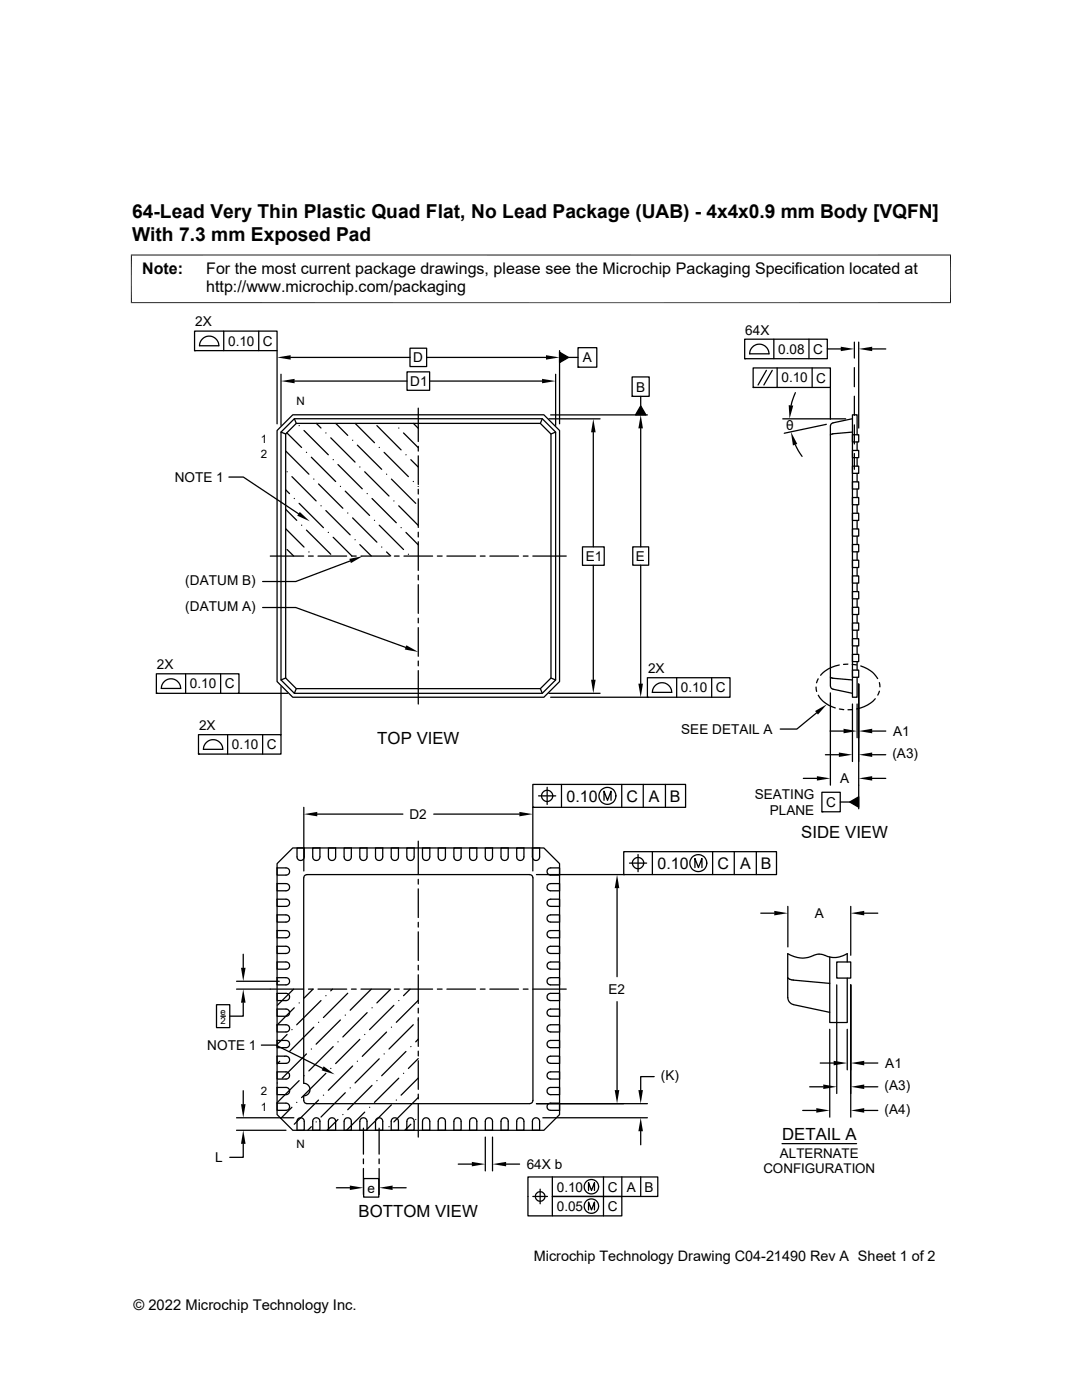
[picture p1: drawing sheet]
<svg xmlns="http://www.w3.org/2000/svg" width="216mm" height="279mm" viewBox="0 0 216 279" stroke-linecap="round" stroke-linejoin="round" font-family="sans-serif">
<g fill="none" stroke="#000" stroke-width=".25">
<path d="M38.8 66.1h16.5v3.9h-16.5zM38.8 70h.1M40.4 67.6a1.91 1.91 0 0 1 2.1-.4 1.91 1.91 0 0 1 1.2 1.8h-3.9l.1-.6zM44.6 66.1v3.9M51.6 66.1v3.9M55.3 70v14.6M56.1 74.7v10.2M58 71.3h23.8M58.8 76.1h22.4M81.2 74.2h4.5v3.7h-4.5zM81.8 69.5h3.3v3.7h-3.3zM85.1 71.3h23.8"/>
<path d="M85.7 76.1h22.5M110.9 74.7v10.2M111.7 70.3l1.8 1-1.8 1.1zM111.7 70v14.6M113.5 71.3h1.8M115.3 69.4h3.8v3.9h-3.8zM115.3 73.3h.1M126.1 75.2h3.4v3.9h-3.4zM126.1 79.1h.1M127.8 79.1v1.9M148.6 67.7h16.5v3.9h-16.5zM148.6 71.6h.1"/>
<path d="M149.6 70.6h3.8a1.93 1.93 0 0 0-1.9-1.9 1.93 1.93 0 0 0-1.9 1.9M150.3 73.4h15.4v3.9h-15.4zM150.3 77.3h.1M152.9 73.9l-1.6 2.9M154.1 73.9l-1.7 2.9M154.4 67.7v3.9M155.1 73.4v3.9M158.7 78.4l-.8 2.5M161.4 67.7v3.9M162.1 73.4v3.9M165.1 69.6h2.7M165.7 77.3v6.4"/>
<path d="M170.5 68.3v3.2M170.5 73.4v3.8M170.5 79.1v3.8M171.3 68.3v17.1M174 69.6h2.7M45.7 95.2h2.9l11 7.3M55.3 85.9l3.1-3.1h50.1l3.2 3.1v50.1l-3.2 3.1h-50.1l-3.1-3.1zM56.1 86.2l2.6-2.6h49.5l2.7 2.6v49.5l-2.7 2.7h-49.5l-2.6-2.7zM56.1 86.2l.9 .4M57 86.6l2.1-2.1h48.7l2.1 2.1v48.7l-2.1 2.1h-48.7l-2.1-2.1zM57 90l4.6 4.6M57 97.7l.8 .8"/>
<path d="M57.2 86.4l3 2.9M57.3 94.1h.1M58.3 95.1l4.8 4.9M58.7 99.5h.1M58.7 83.6l.4 .9M59.7 84.9h.1M60.7 85.9l4.8 4.9M61.2 90.3h.1M62.1 91.2l4.9 4.9M62.6 95.6h.1M63.1 84.5l1 .9M63.6 96.6l4.8 4.8"/>
<path d="M65 86.4h.1M66 87.4l4.8 4.8M66.5 91.7h.1M67 84.5l2.4 2.4M67.4 92.7l4.9 4.9M67.9 97.1h.1M68.9 98l4.8 4.9M70.4 87.9h.1M70.9 84.5l3.8 3.8M71.3 88.8l4.9 4.9M71.8 93.2h.1M72.8 94.1l4.8 4.9"/>
<path d="M73.3 98.5h.1M74.2 99.5l4.9 4.8M75.2 84.9l4.8 4.9M75.7 89.3h.1M76.6 90.3l4.9 4.8M77.1 94.6h.1M78.1 95.6l4.9 4.9M78.6 100h.1M79.6 85.4h.1M80.5 86.4l3 2.9M81 90.8h.1M82 91.7l1.5 1.5"/>
<path d="M82.5 96.1h.1M82.5 84.5l1 1M83.4 97.1h.1M83.5 81.4v6.7M83.5 89.1v.9M83.5 91v5.7M83.5 97.6v1M83.5 99.5v5.8M108.2 83.6l-.4 .9M109.5 83.6h10.2M109.9 82.8h19.3M110.9 86.2l-1 .4"/>
<path d="M118.4 86.3v22.8M127.8 81l1.1 1.8h-2.1zM127.8 85.5v23.6M156.2 83.6h12.5M158.7 88.8l1.3 2.3M164.9 84.7l-8.4 1.8M166.1 86.6l-.4 .2M170.1 86.2l-4 .4M170.1 99.3h1.2v1.4h-1.2zM170.1 96.2h1.2v1.4h-1.2zM170.1 93h1.2v1.5h-1.2zM170.1 89.9h1.2v1.4h-1.2z"/>
<path d="M170.1 86.8h1.2v1.4h-1.2zM170.1 83.6l-3.9 .8-.4 .2-.1 .4v51.9l.1 .4 .4 .2 3.9 .9M170.5 84.8v3.8M170.5 90.5v3.2M171 88.2v1.7M171 91.3v1.7M171 94.5v1.7M171 97.6v1.7M171 86.8v-4h-.9v56.3h.9v-3.9M53.9 111h6.7M57 105.5l3.7 3.7M57 101.6l2.2 2.2"/>
<path d="M57.3 109.7l1.3 1.3M59.7 100.5l4.8 4.8M60.2 104.8h.1M61.2 105.8l4.8 4.8M61.6 111h.9M61.6 110.2h.1M63.5 111h5.7M64.1 100.9h.1M65 101.9l4.9 4.8M65.5 106.3h.1M66.5 107.2l3.7 3.8M69.4 102.4h.1"/>
<path d="M69.9 112l-10.9 4.1h-6.6M70.1 111h1M70.4 103.4l4.8 4.8M70.8 107.7h.1M71.8 108.7l2.3 2.3M72 111h5.7M74.7 103.8h.1M75.7 104.8l4.8 4.9M76.2 109.2h.1M77.1 110.2l.9 .8M78.7 111h1M79.6 100.9l3.9 4"/>
<path d="M80 105.3h.1M80.6 111h5.7M81 106.3l2.5 2.4M81.5 110.6h.1M83.5 106.2v1M83.5 108.1v5.7M83.5 114.8v.9M83.5 116.7v5.7M87.3 111h.9M89.2 111h5.7M95.8 111h1M97.7 111h5.8"/>
<path d="M104.4 111h1M106.3 111h6.7M116.2 109.1h4.4v3.7h-4.4zM118.4 112.8v22.9M126.3 109.1h3.1v3.7h-3.1zM127.8 112.8v23.6M170.1 118.1h1.2v1.4h-1.2zM170.1 114.9h1.2v1.5h-1.2zM170.1 111.8h1.2v1.5h-1.2zM170.1 108.7h1.2v1.4h-1.2zM170.1 105.6h1.2v1.4h-1.2zM170.1 102.4h1.2v1.5h-1.2z"/>
<path d="M171 100.7v1.7M171 103.9v1.7M171 107v1.7M171 110.1v1.7M171 113.3v1.6M171 116.4v1.7M171 119.5v1.7M31.2 134.5h16.5v3.9h-16.5zM31.2 138.4h.1M32.8 136a1.91 1.91 0 0 1 2.1-.4 1.91 1.91 0 0 1 1.1 1.8h-3.8l.1-.6zM37 134.5v3.9M44 134.5v3.9"/>
<path d="M47.5 138.4h9.9M52.4 121.2h6.6l21.9 8M56.1 137v9.6M57 135.3l-.9 .4M59.1 137.4l-.4 1M83.5 123.4v.9M83.5 125.3v5.7M83.5 131.9v1M83.5 133.8v6.7M107.8 137.4l.4 1M109.5 138.4h10.2M109.9 139.1h19.3"/>
<path d="M109.9 135.3l1 .4M129.2 135.3h16.5v3.8h-16.5zM129.2 139.1h.1M130.2 138.2h3.8a1.93 1.93 0 0 0-1.9-2 1.93 1.93 0 0 0-1.9 2M135 135.3v3.8M142 135.3v3.8M162.8 137.1l.1 .9M163.3 135.5l-.4 .8M163.3 138.7l.6 .9 .8 .7 2 1M165.7 135.1l.4 .2M165.7 138.3v18.4M166.1 135.3l4 .4"/>
<path d="M167.5 132.7a6.2 6.2 0 0 0-3.8 2.1M169.2 132.5l-.9 .1M170.1 132.6l.8 .1M170.1 133.7h1.2v1.5h-1.2zM170.1 130.6h1.2v1.4h-1.2zM170.1 127.5h1.2v1.4h-1.2zM170.1 124.3h1.2v1.5h-1.2zM170.1 121.2h1.2v1.4h-1.2zM171 122.6v1.7M171 125.8v1.7M171 128.9v1.7M171 132v1.7"/>
<path d="M171.3 136.5v24.9M171.7 132.9l1.4 .6a4.9 4.9 0 0 1 2 1.9M174.6 139.4l-.9 .9a7 7 0 0 1-2.8 1.2M175.5 137.9l-.3 .8M175.5 136.2l.1 .9M39.6 146.6h16.5v3.9h-16.5zM39.6 150.5h.1M40.6 149.5h3.8a1.93 1.93 0 0 0-1.9-1.9 1.93 1.93 0 0 0-1.9 1.9M45.4 146.6v3.9M52.4 146.6v3.9M106.3 156.5h30.5v4.6h-30.5zM107.5 158.8h3.4"/>
<path d="M109.2 157.1v3.4M112 156.5v4.6M120.5 159.7v-1.8l.7 1.8 .7-1.8v1.8M124.1 156.5v4.6M128.4 156.5v4.6M132.8 156.5v4.6M160.3 155.3h2.7M162.9 142.3l-3.9 3.2h-3.3M164 158.1h3.7v3.9h-3.7zM164.7 150.6h2.7M165.6 145.9h2.7M167.5 141.5l.9 .1"/>
<path d="M170.1 141.6h-.9M170.1 140.5v11.5M171 140.5v6.7M174 145.9h2.7M174 150.6h2.7M174 155.3h2.7M55.3 173.2h1.8a.72 .72 0 0 1 .7 .7 .72 .72 0 0 1-.7 .7h-1.8zM55.3 176.3h1.8a.72 .72 0 0 1 .7 .8 .72 .72 0 0 1-.7 .7h-1.8zM55.3 179.5h1.8a.72 .72 0 0 1 .7 .7 .72 .72 0 0 1-.7 .7h-1.8zM58.4 169.2h50.1l3.2 3.2v50l-3.2 3.2h-50.1l-3.1-3.2v-50zM59.3 169.2h1.4v1.8a.72 .72 0 0 1-.7 .7 .72 .72 0 0 1-.7-.7zM60.6 161.1v12.7"/>
<path d="M62.4 169.2h1.4v1.8a.72 .72 0 0 1-.7 .7 .72 .72 0 0 1-.7-.7zM63.3 162.5h17.1M65.5 169.2h1.5v1.8a.72 .72 0 0 1-.7 .7 .72 .72 0 0 1-.8-.7zM68.7 169.2h1.4v1.8a.72 .72 0 0 1-.7 .7 .72 .72 0 0 1-.7-.7zM71.8 169.2h1.4v1.8a.72 .72 0 0 1-.7 .7 .72 .72 0 0 1-.7-.7zM74.9 169.2h1.5v1.8a.72 .72 0 0 1-.8 .7 .72 .72 0 0 1-.7-.7zM78.1 169.2h1.4v1.8a.72 .72 0 0 1-.7 .7 .72 .72 0 0 1-.7-.7zM81.2 171v-1.8h1.4v1.8a.72 .72 0 0 1-.7 .7 .72 .72 0 0 1-.7-.7M83.5 167.9v6.6M83.5 175.5v.9M83.5 177.4v5.7M84.3 169.2h1.5l-.1 1.8a.72 .72 0 0 1-.7 .7 .72 .72 0 0 1-.7-.7z"/>
<path d="M86.6 162.5h17M87.4 169.2h1.5v1.8a.72 .72 0 0 1-.7 .7 .72 .72 0 0 1-.8-.7zM90.6 169.2h1.4v1.8a.72 .72 0 0 1-.7 .7 .72 .72 0 0 1-.7-.7zM93.7 169.2h1.4v1.8a.72 .72 0 0 1-.7 .7 .72 .72 0 0 1-.7-.7zM96.8 169.2h1.5v1.8a.72 .72 0 0 1-.7 .7 .72 .72 0 0 1-.8-.7zM100 169.2h1.4v1.8a.72 .72 0 0 1-.7 .7 .72 .72 0 0 1-.7-.7zM103.1 169.2h1.4v1.8a.72 .72 0 0 1-.7 .7 .72 .72 0 0 1-.7-.7zM106.2 169.2h1.5v1.8a.72 .72 0 0 1-.7 .7 .72 .72 0 0 1-.8-.7zM106.3 161.1h.1M106.3 175.2l-.1-.5-.5-.2-44.5 .1-.4 .1-.2 .5v41a1.25 1.25 0 0 1 1.2 1.2 1.25 1.25 0 0 1-1.2 1.3v1.1l.2 .3 .4 .1 44.5 .1 .5-.2 .1-.5M106.3 161.1v12.7M106.3 175.2v44.4"/>
<path d="M107 174.5h17.5M109.3 179.7l.6-.2h1.8v1.4h-1.8a.72 .72 0 0 1-.7-.4 .72 .72 0 0 1 .1-.8zM109.3 176.6l.6-.3h1.8v1.5h-1.8a.72 .72 0 0 1-.7-.4 .72 .72 0 0 1 .1-.8zM109.3 173.5l.6-.3h1.8v1.4h-1.8a.72 .72 0 0 1-.7-.4 .72 .72 0 0 1 .1-.7zM123.1 177.2v17.7M124.5 170h30.4v4.5h-30.4zM124.5 174.5h.1M125.6 172.3h3.4M126.2 172.3a1.14 1.14 0 0 1 1.5-1.2 1.14 1.14 0 0 1 .5 1.9 1.14 1.14 0 0 1-1.9-.3l-.1-.4M127.3 170.5v3.5M130.2 170v4.5M138.7 173.1v-1.8l.7 1.8 .7-1.8v1.8"/>
<path d="M142.2 170v4.5M146.5 170v4.5M150.9 170v4.5M164 162h.1M167.7 160.1h1.8M169.5 160.1l1.8-1.1v2.1zM47.2 197.4h13.4M47.2 195.8h8.5M48.5 190.4v2.7M55.3 182.6h1.8a.72 .72 0 0 1 .7 .7 .72 .72 0 0 1-.7 .7h-1.8zM55.3 185.7h1.8a.72 .72 0 0 1 .7 .7 .72 .72 0 0 1-.7 .8h-1.8zM55.3 188.8h1.8a.72 .72 0 0 1 .7 .8 .72 .72 0 0 1-.7 .7h-1.8z"/>
<path d="M55.3 192h1.8a.72 .72 0 0 1 .7 .7 .72 .72 0 0 1-.7 .7h-1.8zM55.3 195.1h1.8a.72 .72 0 0 1 .7 .7 .72 .72 0 0 1-.7 .8h-1.8zM55.3 198.2h1.8a.72 .72 0 0 1 .7 .8 .72 .72 0 0 1-.7 .7h-1.8zM58.6 197.4l-3.3 3.2M61.6 197.4h.9M62.5 197.4l-1.8 1.8M63.5 197.4h5.7M64.1 199.7l-4.9 4.8M65 198.7h.1M66.3 197.4l-.3 .3M69.4 198.2l-4.9 4.9M70.1 197.4h1"/>
<path d="M72 197.4h5.7M74.1 197.4l-4.2 4.2M78 197.4l-2.8 2.8M78.7 197.4h1M79.6 199.7h.1M80.6 197.4h5.7M81.8 197.4l-1.3 1.3M83.5 199.6l-4.4 4.4M83.5 184.1v.9M83.5 186v5.7M83.5 192.6v1M83.5 194.5v5.8"/>
<path d="M87.3 197.4h.9M89.2 197.4h5.7M95.8 197.4h1M97.7 197.4h5.8M104.4 197.4h1M106.3 197.4h6.7M109.3 198.5l.6-.3h1.8v1.5h-1.8a.72 .72 0 0 1-.7-.4 .72 .72 0 0 1 .1-.8zM109.3 195.4l.6-.3h1.8v1.5h-1.8a.72 .72 0 0 1-.7-.4 .72 .72 0 0 1 .1-.8zM109.3 192.3l.6-.3h1.8v1.4h-1.8a.72 .72 0 0 1-.7-.4 .72 .72 0 0 1 .1-.7zM109.3 189.1l.6-.3h1.8v1.5h-1.8a.72 .72 0 0 1-.7-.4 .72 .72 0 0 1 .1-.8zM109.3 186l.6-.3h1.8v1.5h-1.8a.72 .72 0 0 1-.7-.4 .72 .72 0 0 1 .1-.8zM109.3 182.9l.6-.3h1.8v1.4h-1.8a.72 .72 0 0 1-.7-.4 .72 .72 0 0 1 .1-.7z"/>
<path d="M123.1 199.9v17.7M151.8 182.2h2.7M157.2 195.1l.3 .3 .7 .2 7.4 .7M157.2 180.9v8.1M164.6 190.7l.5 .2a4.6 4.6 0 0 0 4-.6v1.7M164.6 190.7a2.89 2.89 0 0 0-2.8 .2 5.3 5.3 0 0 1-4.6-.6v8.8a1.42 1.42 0 0 0 1.1 1.4l7.3 1.5M165.6 191v13.1h3.5v-8.9M167 196.6v21.6M167 192h2.8v3.2h-2.8zM169.8 180.9v9.7M169.8 196.6v26.3M172.4 182.2h2.8"/>
<path d="M43.2 200.5h2.6v4.6h-2.6zM44.1 202.8h.9M48.5 200.1v2.7h-2.7M48.5 217.7v2.7M52.2 208.6h2.8l9.4 4.6M55.3 201.4h1.8a.72 .72 0 0 1 .7 .7 .72 .72 0 0 1-.7 .7h-1.8zM55.3 204.5h1.8a.72 .72 0 0 1 .7 .7 .72 .72 0 0 1-.7 .8h-1.8zM55.3 207.6h1.8a.72 .72 0 0 1 .7 .8 .72 .72 0 0 1-.7 .7h-1.8zM55.3 210.8h1.8a.72 .72 0 0 1 .7 .7 .72 .72 0 0 1-.7 .7h-1.8zM55.3 213.9h1.8a.72 .72 0 0 1 .7 .7 .72 .72 0 0 1-.7 .7h-1.8zM55.3 217h1.8a.72 .72 0 0 1 .7 .7 .72 .72 0 0 1-.7 .8h-1.8zM55.3 216.1h.1"/>
<path d="M55.8 211.8l-.5 .5M56.8 210.8h.1M57.3 206.5l-2 1.9M58.3 205.5h.1M58.7 201.1l-3.4 3.5M59.7 215.7l-4.4 4.4M59.7 200.2h.1M60.7 214.7h.1M61.2 210.3l-4.9 4.9M62.1 209.4h.1M62.6 205l-4.8 4.8M63.6 219.5l-4.9 4.9"/>
<path d="M63.6 204h.1M64.5 218.6h.1M65 214.2l-4.8 4.9M66 213.2h.1M66.5 208.9l-4.9 4.8M67.4 207.9h.1M67.9 203.6l-4.8 4.8M68.9 218.1l-4.8 4.8M68.9 202.6h.1M69.9 217.1h.1M70.4 212.7l-4.9 4.9M71.3 211.8h.1"/>
<path d="M71.8 207.4l-4.8 4.9M72.8 206.5h.1M73.3 202.1l-4.9 4.8M74.2 216.6l-4.8 4.9M74.2 201.1h.1M75.2 215.7h.1M75.7 211.3l-4.9 4.8M76.6 210.3h.1M77.1 206l-4.8 4.8M78.1 205h.1M78.6 200.6l-4.9 4.9M79.1 219.5h.1"/>
<path d="M79.6 215.2l-4.9 4.8M80.5 214.2h.1M81 209.8l-4.8 4.9M82 208.9h.1M82.5 204.5l-4.9 4.9M83.4 219.1l-4.8 4.8M83.4 203.6h.1M83.5 207.4l-.5 .5M83.5 211.3l-2 1.9M83.5 215.1l-3.5 3.5M83.5 201.2v1M83.5 203.1v5.7"/>
<path d="M83.5 209.8v.9M83.5 211.7v5.7M83.5 218.4v.9M109.3 217.3l.6-.3h1.8v1.5h-1.8a.72 .72 0 0 1-.7-.4 .72 .72 0 0 1 .1-.8zM109.3 214.2l.6-.3h1.8v1.4h-1.8a.72 .72 0 0 1-.7-.4 .72 .72 0 0 1 .1-.7zM109.3 211.1l.6-.3h1.8v1.4h-1.8a.72 .72 0 0 1-.7-.4 .72 .72 0 0 1 .1-.7zM109.3 207.9l.6-.3h1.8v1.5h-1.8a.72 .72 0 0 1-.7-.4 .72 .72 0 0 1 .1-.8zM109.3 204.8l.6-.3h1.8v1.5h-1.8a.72 .72 0 0 1-.7-.4 .72 .72 0 0 1 .1-.8zM109.3 201.7l.6-.3h1.8v1.4h-1.8a.72 .72 0 0 1-.7-.4 .72 .72 0 0 1 .1-.7zM130.5 214.9h-2.7v2.7M161.6 216.9h2.7M163.7 212.2h2.6"/>
<path d="M165.6 205.4v17.5M169.1 205.4v8.1M172.4 212.2h2.8M172.4 216.9h2.8M47.2 223.1h11.4M47.2 225.6h9.9M48.5 228.3v2.7h-2.7M55.3 220.2h1.8a.72 .72 0 0 1 .7 .7 .72 .72 0 0 1-.7 .7h-1.8zM58.3 221l-2.3 2.2M59.2 220h.1M59.4 223.4a.72 .72 0 0 1 .8-.3 .72 .72 0 0 1 .5 .7v1.8h-1.4v-1.8zM62.1 224.9l-.7 .7"/>
<path d="M62.5 223.4a.72 .72 0 0 1 .9-.3 .72 .72 0 0 1 .4 .7v1.8h-1.4v-1.8zM63.1 223.9h.1M65.7 223.4a.72 .72 0 0 1 .8-.3 .72 .72 0 0 1 .5 .7v1.8h-1.5v-1.8zM67.1 237h2.7M67.4 223.4l-2.1 2.2M68.4 222.4h.1M68.8 223.4a.72 .72 0 0 1 .8-.3 .72 .72 0 0 1 .5 .7v1.8h-1.4v-1.8zM71.9 223.4a.72 .72 0 0 1 .8-.3 .72 .72 0 0 1 .5 .7v1.8h-1.4v-1.8zM72.5 225.1v5.2M72.5 231.3v.9M72.5 233.2v5.2M72.6 235.2h3v3.7h-3z"/>
<path d="M72.8 222l-3.6 3.6M73.7 221h.1M75.1 223.4a.72 .72 0 0 1 .8-.3 .72 .72 0 0 1 .5 .7v1.8h-1.5v-1.8zM75.6 225.1v5.2M75.6 231.3v.9M75.6 233.2v5.2M77.6 224.9h.1M78.1 220.5l-4.8 4.8M78.2 223.4a.72 .72 0 0 1 .8-.3 .72 .72 0 0 1 .5 .7v1.8h-1.4v-1.8zM78.3 237h2.7M81.2 223.8v1.8h1.4v-1.8a.72 .72 0 0 0-.7-.7 .72 .72 0 0 0-.7 .7M82 224.4l-1.2 1.2"/>
<path d="M83 223.4h.1M83.5 220.3v6.6M84.5 223.4a.74 .74 0 0 1 .8-.3 .74 .74 0 0 1 .5 .7v1.8h-1.5v-1.8zM87.6 223.4a.72 .72 0 0 1 .8-.3 .72 .72 0 0 1 .5 .7v1.8h-1.5v-1.8zM90.7 223.4a.72 .72 0 0 1 .8-.3 .72 .72 0 0 1 .5 .7v1.8h-1.4v-1.8zM91.4 232.3h2.7M93.9 223.4a.72 .72 0 0 1 .8-.3 .72 .72 0 0 1 .4 .7v1.8h-1.4v-1.8zM96.8 226.9v6.8M97 223.4a.72 .72 0 0 1 .8-.3 .72 .72 0 0 1 .5 .7v1.8h-1.5v-1.8zM98.3 226.9v6.8M100.1 223.4a.72 .72 0 0 1 .8-.3 .72 .72 0 0 1 .5 .7v1.8h-1.4v-1.8zM101 232.3h2.7"/>
<path d="M103.3 223.4a.72 .72 0 0 1 .8-.3 .72 .72 0 0 1 .4 .7v1.8h-1.4v-1.8zM106.3 238.8h2.9M106.4 223.4a.72 .72 0 0 1 .8-.3 .72 .72 0 0 1 .5 .7v1.8h-1.5v-1.8zM107 220.3h22.2M107.8 237.3v2.9M108.3 223.1h20.9M109.3 220.4l.6-.2h1.8v1.4h-1.8a.72 .72 0 0 1-.7-.4 .72 .72 0 0 1 .1-.8zM110.2 234.9v3.9h13.9v3.9h-18.8v-7.8h26v3.9h-21.1v3.9M117.4 237.6v-1.6l.6 1.6 .6-1.6v1.6M120.4 234.9v7.8M124.1 234.9v3.9M127.8 225.8v2.7"/>
<path d="M127.8 234.9v3.9M156 228.2h14.9M160.2 221.6h2.7M172.4 221.6h2.8M117.4 241.5v-1.6l.6 1.6 .6-1.6v1.6"/>
<circle cx="109.2" cy="158.8" r="1.12"/>
<circle cx="121.2" cy="158.8" r="1.69"/>
<circle cx="139.3" cy="172.3" r="1.69"/>
<circle cx="107.8" cy="238.8" r=".96"/>
<circle cx="118" cy="236.8" r="1.44"/>
<circle cx="118" cy="240.7" r="1.44"/>
</g>
<g fill="#000">
<path d="M55.3 71.3l2.7-.4v.9zM56.1 76.1l2.7-.5v.9zM108.2 75.6l2.7 .5-2.7 .4zM108.9 70.9l2.8 .4-2.8 .5zM111.7 70.3l1.8 1-1.8 1.1zM167.8 69.2l2.7 .4-2.7 .5zM171.3 69.6l2.7-.4v.9zM118.4 83.6l.5 2.7h-1zM127.8 82.8l.5 2.7h-.9zM127.8 81l1.1 1.8h-2.1zM157.8 86.2l1.3 2.4-.9 .3zM157.4 80.9h.9l-.8 2.7z"/>
<path d="M59.8 102.2l2 1.8-2.5-1.1zM69.7 111.5l2.7-.5-2.4 1.4zM81.1 128.8l2.4 1.3-2.7-.5zM117.9 135.7h1l-.5 2.7zM127.4 136.4h.9l-.5 2.7zM162.6 141.9l2.4-1.4-1.8 2.1zM163 154.9l2.7 .4-2.7 .5zM167.4 150.2l2.7 .4-2.7 .5zM168.3 145.4l2.7 .5-2.7 .4zM169.5 160.1l1.8-1.1v2.1zM171.3 145.9l2.7-.5v.9zM171.3 150.6l2.7-.4v.9z"/>
<path d="M171.3 155.3l2.7-.4v.9zM60.6 162.5l2.7-.5v.9zM103.6 162l2.7 .5-2.7 .4zM123.1 174.5l.5 2.7h-.9zM48.1 193.1h.9l-.5 2.7zM154.5 181.8l2.7 .4-2.7 .5zM169.8 182.2l2.6-.4v.9zM48.5 197.4l.5 2.7h-.9zM64.6 212.8l2.2 1.6-2.6-.8zM122.7 217.6h.9l-.5 2.7zM127.4 217.6h.9l-.5 2.7zM164.3 216.4l2.7 .5-2.7 .4z"/>
<path d="M166.3 211.7l2.8 .5-2.8 .4zM169.8 212.2l2.6-.5v.9zM169.8 216.9l2.6-.5v.9zM48.1 220.4h.9l-.5 2.7zM48.5 225.6l.5 2.7h-.9zM69.8 236.6l2.7 .4-2.7 .5zM75.6 237l2.7-.4v.9zM94.1 231.9l2.7 .4-2.7 .5zM98.3 232.3l2.7-.4v.9zM127.8 223.1l.5 2.7h-.9zM162.9 221.1l2.7 .5-2.7 .5zM169.8 221.6l2.6-.5v1z"/>
</g>
<path d="M26.1 50.9h163.7M26.2 50.8v9.7M189.7 50.8v9.7M26.1 60.4h163.7" fill="none" stroke="#000" stroke-width=".2"/>
<g font-size="3.8">
<text x="26.4" y="43.5">64-Lead Very Thin Plastic Quad Flat, No Lead Package (UAB) - 4x4x0.9 mm Body [VQFN]</text>
<text x="26.4" y="48.1">With 7.3 mm Exposed Pad</text>
</g>
<g font-size="3.3">
<text x="75.3" y="148.4">TOP VIEW</text>
<text x="159.9" y="167.3">SIDE VIEW</text>
<text x="156" y="227.5">DETAIL A</text>
<text x="71.6" y="243">BOTTOM VIEW</text>
</g>
<g font-size="3.2">
<text x="28.4" y="54.7">Note:</text>
<text x="41.1" y="58.3">http://www.microchip.com/packaging</text>
<text x="41.1" y="54.7">For the most current package drawings, please see the Microchip Packaging Specification located at</text>
<text x="113.1" y="160">0.10</text>
<text x="125" y="160">C</text>
<text x="129.5" y="160">A</text>
<text x="133.7" y="160">B</text>
<text x="131.2" y="173.4">0.10</text>
<text x="143.2" y="173.4">C</text>
<text x="147.7" y="173.4">A</text>
<text x="151.8" y="173.4">B</text>
</g>
<g font-size="2.9">
<text x="106.5" y="251.7">Microchip Technology Drawing C04-21490 Rev A Sheet 1 of 2</text>
<text x="26.6" y="261.3">© 2022 Microchip Technology Inc.</text>
</g>
<g font-size="2.7">
<text x="38.9" y="65.1">2X</text>
<text x="45.5" y="69">0.10</text>
<text x="52.5" y="69">C</text>
<text x="148.7" y="66.8">64X</text>
<text x="155.3" y="70.6">0.08</text>
<text x="162.2" y="70.6">C</text>
<text x="81.9" y="77">D1</text>
<text x="82.5" y="72.3">D</text>
<text x="116.3" y="72.3">A</text>
<text x="155.9" y="76.3">0.10</text>
<text x="162.9" y="76.3">C</text>
<text x="126.9" y="78.1">B</text>
<text x="156.8" y="85.8">θ</text>
<text x="34.9" y="96.2">NOTE 1</text>
<text x="116.9" y="112">E1</text>
<text x="126.9" y="112">E</text>
<text x="37" y="116.8">(DATUM B)</text>
<text x="37" y="121.9">(DATUM A)</text>
<text x="31.3" y="133.5">2X</text>
<text x="37.9" y="137.4">0.10</text>
<text x="44.9" y="137.4">C</text>
<text x="129.3" y="134.3">2X</text>
<text x="135.9" y="138.2">0.10</text>
<text x="142.8" y="138.2">C</text>
<text x="39.7" y="145.6">2X</text>
<text x="46.3" y="149.5">0.10</text>
<text x="53.3" y="149.5">C</text>
<text x="135.9" y="146.5">SEE DETAIL A</text>
<text x="178.2" y="146.9">A1</text>
<text x="178.1" y="151.3">(A3)</text>
<text x="150.6" y="159.4">SEATING</text>
<text x="164.8" y="161">C</text>
<text x="167.6" y="156.3">A</text>
<text x="81.7" y="163.4">D2</text>
<text x="153.6" y="162.7">PLANE</text>
<text x="162.6" y="183.2">A</text>
<text x="121.4" y="198.4">E2</text>
<text x="41.3" y="209.5">NOTE 1</text>
<text x="131.9" y="215.5">(K)</text>
<text x="176.7" y="213.1">A1</text>
<text x="176.5" y="217.6">(A3)</text>
<text x="176.5" y="222.3">(A4)</text>
<text x="42.9" y="231.9">L</text>
<text x="105.1" y="233.3">64X b</text>
<text x="155.6" y="231.1">ALTERNATE</text>
<text x="73.3" y="238">e</text>
<text x="111.1" y="237.8">0.10</text>
<text x="121.3" y="237.8">C</text>
<text x="125.1" y="237.8">A</text>
<text x="128.6" y="237.8">B</text>
<text x="152.3" y="234.1">CONFIGURATION</text>
<text x="111.1" y="241.7">0.05</text>
<text x="121.3" y="241.7">C</text>
</g>
<g font-size="2.3">
<text x="59.2" y="80.9">N</text>
<text x="52.1" y="88.3">1</text>
<text x="52.1" y="91.5">2</text>
<text x="52.1" y="221.7">1</text>
<text x="52.1" y="218.6">2</text>
<text x="59.2" y="229.2">N</text>
</g>
<g font-size="1.9">
<text x="44" y="202.6">e</text>
<text x="44" y="204.4">2</text>
</g>
</svg>
